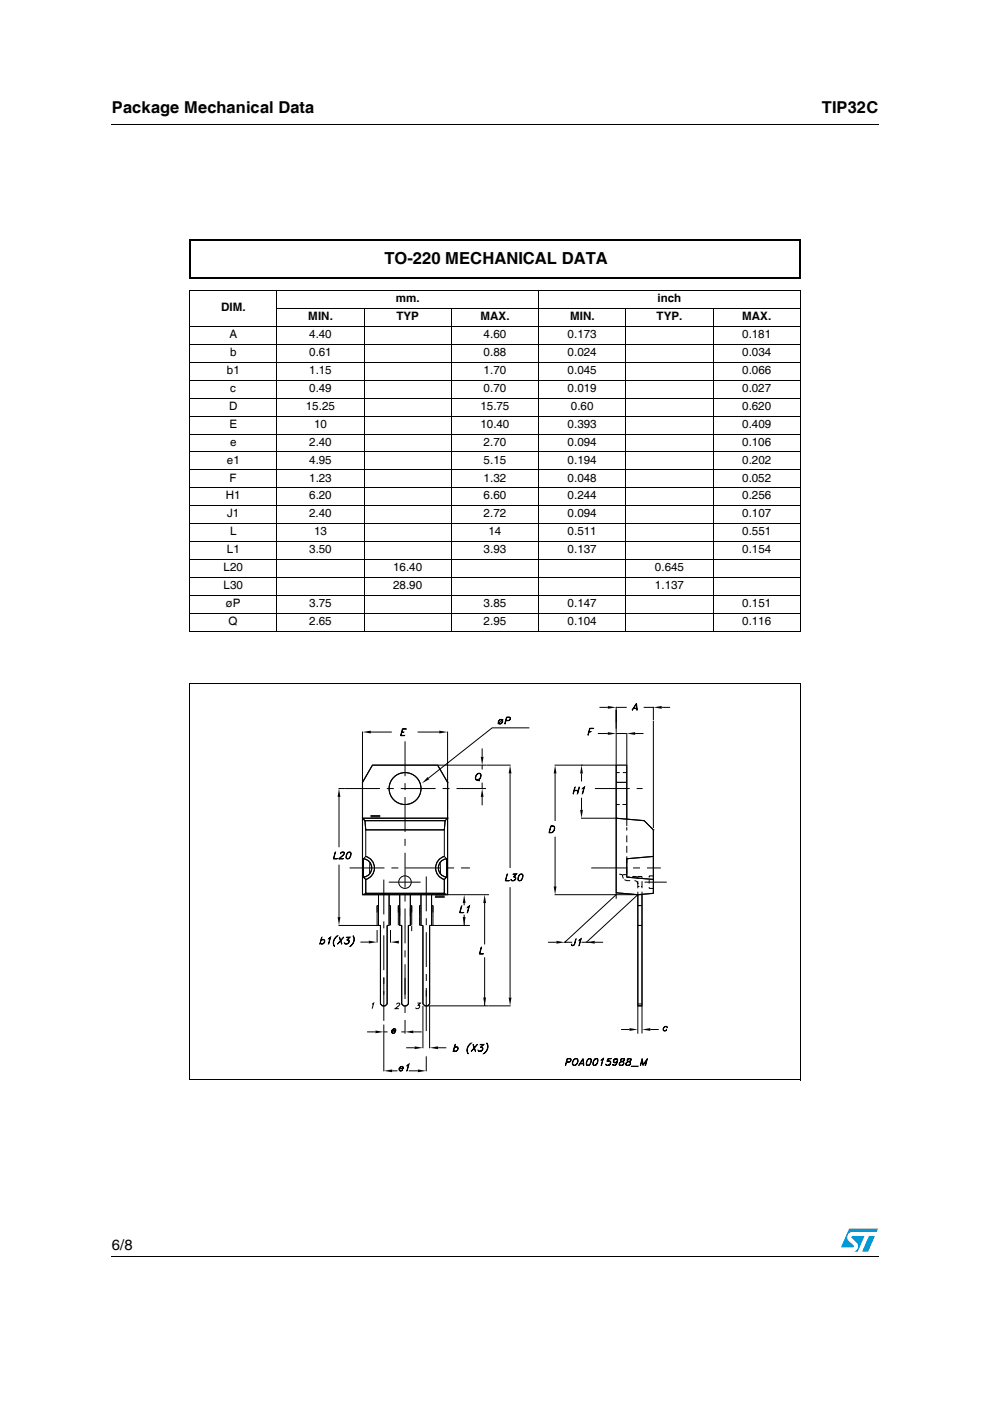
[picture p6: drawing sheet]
<svg xmlns="http://www.w3.org/2000/svg" width="210mm" height="297mm" viewBox="0 0 210 297" stroke-linecap="round" stroke-linejoin="round" font-family="sans-serif">
<g fill="#009ad9">
<path d="M184.2 262.1h1.3l-1.4 3.3h-1.3z"/>
<path d="M180 260.5h6.2l-.3 .7h-5.2a1.11 1.11 0 0 0-1 .7 1.11 1.11 0 0 0 .3 1.2l1 1v.3l-2.7 .1z"/>
<path d="M180.6 262.1h2.7l-1.4 3.3-.7-.1a1.16 1.16 0 0 0 .4-1.8l-1-1.1z"/>
</g>
<path d="M23.6 26.3l.1 .1zM23.6 266.3l.1 .2z" fill="#000"/>
<path d="M23.7 26.3h162.6M23.7 266.4h162.6" fill="none" stroke="#000" stroke-width=".21"/>
<g fill="#fff">
<path d="M30.8 35.2h148.3v209.8h-148.3z"/>
<path d="M40.2 145h129.5v83.9h-129.5z"/>
</g>
<path d="M40.2 145h129.6M40.2 144.9v84.1M169.7 145v84.1M40.1 229h129.6" fill="none" stroke="#000" stroke-width=".21"/>
<g fill="#fff">
<path d="M40.2 55.9l129.6 .1z"/>
<path d="M169.7 55.9l.1 87z"/>
<path d="M40.2 142.9h129.5z"/>
<path d="M40.2 55.9l.1 87z"/>
</g>
<g fill="none" stroke="#000" stroke-width=".21">
<path d="M40.1 61.6h129.7M40.1 69.2h129.7M40.1 73h129.7M40.1 76.8h129.7M40.2 61.7v72M58.6 65.4h111.2M58.7 61.5v72.4M77.2 65.3v68.6M95.7 65.3v68.6M114.2 61.5v72.4M132.7 65.3v68.6M151.2 65.3v68.6"/>
<path d="M169.7 61.7v72M40.1 80.6h129.7M40.1 84.4h129.7M40.1 88.2h129.7M40.1 92h129.7M40.1 95.8h129.7M40.1 99.6h129.7M40.1 103.4h129.7M40.1 107.2h129.7M40.1 111h129.7M40.1 114.8h129.7M40.1 118.6h129.7"/>
<path d="M40.1 122.4h129.7M40.1 126.2h129.7M40.1 130h129.7M40.1 133.8h129.7"/>
</g>
<path d="M40.1 59h129.6M40.2 51h129.6M40.2 50.8v8.2M169.7 51v8.1" fill="none" stroke="#000" stroke-width=".25"/>
<g fill="#fff">
<path d="M43 147.8h123.8v80.8h-123.8z"/>
<path d="M67.8 149.1h74.2v78.2h-74.2z"/>
</g>
<g fill="none" stroke="#000" stroke-width=".21" stroke-dasharray="1.5 .7" stroke-linecap="butt">
<path d="M132.9 173.7v1.5l-.4 .3h.4v.6M132.9 177.1v8.2l.1 .3 .4 .2M80 192v2.2M82.8 192v2.2M84.5 192v2.2M87.3 192v2.2M89 192v2.2M91.8 192v2.2M132.2 186.3l-.3-.8-.9-.2-.4-.4M133.6 186.7h-.8l-.4-.2M134.1 185.8l1.1 .2M135.2 185.8v.5"/>
<path d="M135.2 185.8h.9M135.2 188h.4M135.2 187.4a.71 .71 0 0 0-.7-.7M135.2 186.9v2.8M135.9 188h.2M136.1 185.8v.4M136.1 186.8v2.8"/>
</g>
<g fill="none" stroke="#000" stroke-width=".21">
<path d="M76.9 155.1v34.6M78.6 155.2h4.5M85.2 155.2h.4l-.4 .1M85.3 154.5h.9l-.8 .1-.4 1.3 .8 .1h-.9zM88.5 155.2h4.6M94.9 155.1v18.4M102.2 158.7v1.8M105.8 152.7a.44 .44 0 0 1 .7-.1 .44 .44 0 0 1-.1 .7 .44 .44 0 0 1-.7 .1 .44 .44 0 0 1 .1-.7zM105.9 152.7l.4-.1a.47 .47 0 0 1 .1 .7 .47 .47 0 0 1-.7 0zM106.7 152.5l-1.2 1M107.3 152.7h.7l.1-.5-.7-.1-.4 1.4 .4-1.5h.6l.2 .2v.3l-.2 .2-.7 .1M112.2 154.3h-7.9l-13.4 10.7"/>
<path d="M124.9 155.1h.4l-.4 .1M125 154.4h.9l-.8 .1-.5 1.4zM126.8 155.5h2.1M127.1 150h1.8M130.6 150h2.3M130.6 155.5h2.2M130.6 149.9v40.7M132.9 155.4v18.3M134.2 150.2h.9M134.3 150.2h.7M134.7 155.5h1.7M134.9 149.1l.2 1.5-.2-1.3-.9 1.3z"/>
<path d="M136.5 150h2.1M138.5 149.9v2.8M138.5 152.8v22.8M140.3 150h1.8M71.8 167.2h1.3M71.9 169v10.6M77.4 174l-.5-.5h18v16.2l-.7-.3M77.4 174h17l-.2 1.9M77.4 174l.1 1.9M77.5 175.9v5.7M77.5 175.9h16.7M92.8 162.2l2.1 3.7"/>
<path d="M94.2 175.9v5.7M94.9 165.9h.1M94.9 173.5h.1M101.1 164.2l.6-.3a.84 .84 0 0 1 .2 1 .84 .84 0 0 1-1 .4l-.1-.4zM101.3 164.1l.3-.1a.74 .74 0 0 1 .2 .9 .74 .74 0 0 1-.8 .4l-.1-.4zM101.3 165.2l.4 .4zM102.2 162.2v.9M102.2 165.9v1.2M102.2 169v1.7M108.1 164v20M108.3 162.2h-29.3l-2.1 3.7M116.8 175.1h.5a.81 .81 0 0 1 .3 .9 .81 .81 0 0 1-.7 .6h-.5z"/>
<path d="M116.8 175.2h.5a.75 .75 0 0 1 .2 .8 .75 .75 0 0 1-.6 .5h-.4zM117.6 162.2h13M117.7 164v10.1M117.7 177.4v10.5M121.7 167.6h.9M121.8 167.6h.8M121.9 166.9l-.4 1.4zM122.8 166.9l-.4 1.4zM123.2 173.5h7.4M123.3 162.2h.1M123.3 164v1.7M123.3 169.1v2.6"/>
<path d="M123.5 167.1l.4-.2-.4 1.4 .3-1.3zM130.6 173.5l6 .5 1.9 1.9v13.5l-3.3 .3M130.6 163.8h.8M130.6 170.6h.8M132 170.6h.9M132 163.8h.9M138.5 175.9h.1M68.1 199.4a.44 .44 0 0 1 .7-.1 .44 .44 0 0 1-.1 .7l-.3 .2-.5-.2a.49 .49 0 0 0 .7 0 .49 .49 0 0 0 0-.7zM68.2 198.7l-.4 1.5zM69.7 199l.4-.3-.5 1.5 .4-1.4zM71.1 180.6l-.3 1.4 .7 .1h-.8zM71.3 198.6l.3-.2a1.66 1.66 0 0 0-.6 2.3 1.36 1.36 0 0 1 .3-2.1z"/>
<path d="M71.8 196.2h8.9M71.9 183.3v11.1M71.9 182l.9 .1h-1l1.2-1.2-.2-.2h-.3l-.3 .3a.45 .45 0 0 1 .4-.4 .45 .45 0 0 1 .4 .3l-1.1 1.2M71.9 198.7l.6 1.5zM72.8 198.7l-1.3 1.5zM73.1 200l.1 .1M73.5 182h.5M73.6 199.3a.46 .46 0 0 1 .4 .5 .46 .46 0 0 1-.5 .4l-.4-.1v-.2a.43 .43 0 0 0 .6 .1l.2-.2M73.8 180.8h.5M73.8 199.3l.2 .2v.2l-.4 .4M73.8 180.7h.6a.89 .89 0 0 1-.1 1 .89 .89 0 0 1-.9 .3v-.7zM73.9 180.7l-.4 .6v.7"/>
<path d="M74.2 198.8l-.7-.1h.7l-.6 .6M74.2 198.7l-.7 .6 .4 .1 .1 .2M74.3 180.7v.6l-.4 .7M74.8 198.4a1.47 1.47 0 0 1-.6 2.3 1.67 1.67 0 0 0 .6-2.3zM76.4 199.7h1.8M76.9 189.7h26.8M77.1 182.1v3.9M77.1 186l.4 .5M77.1 182.1a1.95 1.95 0 0 1 1.7 1.9 1.95 1.95 0 0 1-1.7 2M77.5 181.6a2.54 2.54 0 0 1 1.9 2.4 2.54 2.54 0 0 1-1.9 2.5M77.5 186.5v2.9M77.5 189.4h16.7"/>
<path d="M77.5 189.4l-.6 .3M77.5 181.6l-.4 .5M78.4 182.8l-.1 2.5M80 197.2v2.6M80.2 192h-.2v4.2M80.7 196.2v16.6l.4 .5h.6l.4-.4v-16.7M80.7 196.2h-.4v-6.5l-.1 6.5M82.5 192h.3v4.2M82.5 189.7v6.5h-.4h.4zM82.8 197.2v2.6M84.7 192h-.2v4.2M84.8 189.7v6.5h.4h-.4z"/>
<path d="M85.2 196.2v16.6l.4 .5h.6l.4-.4v-16.7M87 192h.3v4.2M87 189.7v6.5h-.4h.4zM87.3 196.3v1.1M89 196.2h.1M89.3 192h-.3v4.2M89.3 189.7v6.5h.4h-.4zM89.7 196.2v16.6l.4 .5h18.2M91.1 196.2h.4v-6.5v6.5M91.1 196.2v16.7l-.4 .4M91.1 196.2h8.5M91.5 192h.3v4.2"/>
<path d="M93.3 182.8l.1 2.5M94.2 186.5v2.9M94.2 181.6l.5 .5M94.2 181.6a2.54 2.54 0 0 0-1.8 2.4 2.54 2.54 0 0 0 1.8 2.5M94.7 182.1a1.95 1.95 0 0 0-1.8 1.9 1.95 1.95 0 0 0 1.8 2M94.7 182.1v3.9M94.7 186l-.5 .5M97.8 192.1l-.3 1.4h.8h-.9zM98.4 191.5v.4M98.4 193.9v2.3M99.1 192.3l.4-.2-.4 1.4 .3-1.3zM102.8 191.2v9"/>
<path d="M107.5 185.3l-.3 1.4 .8 .1h-.9zM108.1 188.1v23.4M108.4 186.6l.2 .1M108.9 185.9a.46 .46 0 0 1 .5 .5 .46 .46 0 0 1-.6 .4l-.4-.1v-.2a.43 .43 0 0 0 .7 .1l.2-.2M109.1 185.9l.2 .2v.2l-.4 .4M109.5 185.4l-.7-.1h.8l-.7 .6M109.5 185.3l-.7 .6 .4 .1 .1 .2M109.9 186.6h.6M110.2 185.4h.6M110.2 185.4h.6a.89 .89 0 0 1 0 .9 .89 .89 0 0 1-.9 .4l-.1-.6zM110.3 185.4l-.4 .7 .1 .6M110.7 185.4l.1 .5-.4 .8"/>
<path d="M116.2 199.8h1.8M117.6 189.7h18.3M119.7 199.8h.1M119.7 199.7h.1M122.1 199l-.2 1.2-.3 .2-.3 .1-.2-.3 .3 .2h.3zM122.8 199.3l.4-.3-.5 1.5 .4-1.3zM123.3 199.8h1.8M124.3 199.7h.1M126.1 199.8h1.8M130.6 189.7l-10.9 10.1h1.6M130.6 189.3l4.6 .4M132 185.6v.1"/>
<path d="M132 185.4h.9M135.2 189.7l-10.9 10.1M135.2 189.7v29.5M136.1 189.7v29.4M136.1 196.2h-.9M136.1 192h-.9M137.6 188.1v.3h.9M137.6 186.6v.7M138.5 181.6l-5.6 .5v3.9l5.6 .5M138.5 185.7h-.9v.3M77.8 218.8h1.8M78.9 212.9l.3-.2-.3 1.2"/>
<path d="M81.4 207.3v3.6M81.4 217.2v9.9M81.4 218.8h.8M83.1 218.5v.4l.2 .1 .5-.2a.38 .38 0 0 1-.6 .3 .38 .38 0 0 1-.1-.6l.4-.4 .4 .2v.3h-.8M83.3 218.3l.4-.1 .2 .2-.1 .1h-.7zM84.1 213a.36 .36 0 0 1 .3-.3 .36 .36 0 0 1 .4 .2l-1 1h.8M85.1 218.8h.8M85.9 207.3v3.6M87.6 218.8h1.8M88.5 212.7h.6l-.4 .4h.1a.43 .43 0 0 1 0 .7 .43 .43 0 0 1-.7-.2M89.7 213.3v9M90.4 210v8.6"/>
<path d="M91.1 213.3v9M102 200.8l-.3 1.4 .8 .1h-.9zM102.8 203v10.3M131.7 218.3h1.8M135.2 213.3h.9M135.2 212.9h.9M137.9 218.3h1.8M140.8 217.8l.5-.2 .2 .2-.1 .1a.44 .44 0 0 0-.6 0 .44 .44 0 0 0 0 .6l.5-.2a.38 .38 0 0 1-.5 .3 .38 .38 0 0 1-.2-.6zM83.1 227h1.2M84.7 226.5v.4l.2 .1 .4-.2a.38 .38 0 0 1-.5 .3 .38 .38 0 0 1-.2-.6l.5-.4 .4 .1v.4h-.8M84.8 226.3l.5-.1 .1 .2v.1h-.7zM86.1 222.1h1.8"/>
<path d="M86.3 225.9l.4-.3-.5 1.5 .4-1.4zM86.7 227h1.9M90.4 224v3.1M92.9 222.1h1.7M96.4 222.1a.44 .44 0 0 1 .6-.1 .44 .44 0 0 1 0 .7l-.4 .2-.4-.2a.49 .49 0 0 0 .7 0 .49 .49 0 0 0 0-.7zM96.5 221.4l-.4 1.5zM99.7 221.3l.2-.1a1.66 1.66 0 0 0-.6 2.2 1.36 1.36 0 0 1 .4-2.1zM100.3 221.4l.6 1.5zM101.2 221.4l-1.3 1.5zM101.4 222.7l.2 .1M101.9 222a.36 .36 0 0 1 .4 .1 .36 .36 0 0 1 .1 .4l-.6 .4-.4-.1v-.2a.43 .43 0 0 0 .7 .2l.2-.2M102.1 222.1l.2 .1v.3l-.4 .3"/>
<path d="M102.5 221.5l-.7-.1h.8l-.7 .7M102.5 221.4l-.6 .7h.4v.3M103.2 221.2a1.47 1.47 0 0 1-.6 2.2 1.67 1.67 0 0 0 .6-2.2zM120.1 225.1h.8l.1-.5-.7-.1-.4 1.4 .4-1.5h.6l.2 .2-.3 .5-.7 .1M121.7 224.6l.6-.2a.84 .84 0 0 1 .1 1 .84 .84 0 0 1-.9 .4l-.2-.5zM121.8 224.6l.4-.1a.74 .74 0 0 1 .2 .9 .74 .74 0 0 1-.9 .4v-.8zM122.9 225.6h.9M123 225.5h.7M123.6 224.4l.2 1.5-.2-1.3-.9 1.3zM124.4 225.8h.6M124.7 224.6h.6M124.7 224.5h.6a.89 .89 0 0 1 0 1 .89 .89 0 0 1-.9 .3l-.1-.5z"/>
<path d="M124.8 224.5l-.4 .8 .1 .5M125.2 224.5l.1 .6-.4 .7M125.8 225.8h.6M126.1 224.6h.6M126.1 224.5h.6a.89 .89 0 0 1 0 1 .89 .89 0 0 1-.9 .3l-.1-.5zM126.2 224.5l-.4 .8 .1 .5M126.6 224.5l.1 .6-.4 .7M127.5 224.7l.4-.3-.4 1.5 .3-1.3zM128.5 225.7l.2 .1M129.2 225a.44 .44 0 0 1 .1 .7l-.3 .1M129.5 225.3l-.3-.3-.5 .1 .2-.7h.7l-.6 .1-.2 .5a.48 .48 0 0 1 .7 .2 .48 .48 0 0 1-.3 .6l-.5 .1-.2-.1v-.2a.43 .43 0 0 0 .7 .2l.2-.2M130 225.8h.5"/>
<path d="M130.1 225l.3 .3 .5-.3M130.1 224.8l.5-.3 .2 .1 .1 .2M130.5 224.5l-.4 .4 .2 .4M130.7 224.5a.92 .92 0 0 1-.3 1.3M130.8 225.1l-.4 .2a.44 .44 0 0 1-.3-.4 .44 .44 0 0 1 .5-.4 .44 .44 0 0 1 .4 .4 .76 .76 0 0 1-.3 .8 .76 .76 0 0 1-.8 .1v-.1l.1 .1M130.9 224.9l-.4 .4M131.3 225.7l.2 .1M131.7 224.6h.7M131.7 224.5l-.1 .4 .6 .4a.41 .41 0 0 1-.4 .5h-.4v-.4l.8-.4 .2-.4-.2-.2zM131.8 224.5l-.1 .4 .5 .2a.52 .52 0 0 1-.2 .8 .52 .52 0 0 1-.7-.3l.3-.5 .6-.2 .1-.4M132.2 225.7l-.3 .1M132.7 225.7l.2 .1"/>
<path d="M133.1 224.6h.7M133.1 224.5l-.1 .4 .6 .4a.41 .41 0 0 1-.4 .5h-.4v-.4l.8-.4 .2-.4-.2-.2zM133.2 224.5l-.1 .4 .5 .2a.52 .52 0 0 1-.2 .8 .52 .52 0 0 1-.7-.3l.3-.5 .6-.2 .1-.4M133.6 225.7l-.3 .1M133.9 226h1.4zM136.1 224.4l.3 1.3 .9-1.3-.4 1.5 .2-1.1-.8 1.1-.2-1.1-.3 1.1z"/>
<circle cx="85.9" cy="167.2" r="3.4"/>
<circle cx="85.9" cy="187" r="1.33"/>
</g>
<path d="M85.9 157.2v62M73.2 167.2h29.8M126.1 167.2h10.2M74.1 184h25.5M81.4 186.5v29.9M82.4 187h6.8M90.4 185.8v25.5M125.4 184h14.7M136.7 187h4.7" fill="none" stroke="#000" stroke-width=".21" stroke-dasharray="7.4 1.5 1.5 1.5" stroke-linecap="butt"/>
<path d="M94.9 173.5l-.5 .5M130.6 162.2h2.3M130.6 165.9h2.3" fill="none" stroke="#ff0" stroke-width=".21"/>
<g fill="#000">
<path d="M76.9 155.2l1.7-.3v.6zM93.1 154.9l1.8 .3-1.8 .3zM128.9 149.7l1.7 .3-1.7 .3zM128.9 155.2l1.7 .3-1.7 .3zM132.9 155.5l1.8-.3v.6zM138.5 150l1.8-.3v.6zM71.9 167.2l.3 1.8h-.6zM90.7 164.7l.3 .5-1.5 .9zM102.2 167.2l.3 1.8h-.6zM101.9 160.5h.6l-.3 1.7zM108.1 162.2l.3 1.8h-.5zM117.7 162.2l.3 1.8h-.6z"/>
<path d="M123 171.7h.6l-.3 1.8zM123.3 162.2l.3 1.8h-.6zM71.6 194.4h.6l-.3 1.8zM78.2 199.4l1.8 .3-1.8 .3zM82.8 199.7l1.8-.3v.6zM98.4 189.7l.3 1.8h-.6zM98.1 194.4h.6l-.3 1.8zM102.8 189.7l.3 1.8h-.6zM117.4 187.9h.6l-.3 1.8zM118 199.5l1.7 .3-1.7 .3zM124.3 199.8l1.8-.3v.6zM79.6 218.5l1.8 .3-1.8 .3z"/>
<path d="M85.9 218.8l1.7-.3v.6zM102.5 211.5h.6l-.3 1.8zM107.9 211.5h.5l-.3 1.8zM133.5 218l1.7 .3-1.7 .3zM136.1 218.3l1.8-.3v.6zM81.4 227l1.7-.3v.6zM87.9 221.9l1.8 .2-1.8 .3zM88.6 226.7l1.8 .3-1.8 .3zM91.1 222.1l1.8-.2v.5z"/>
</g>
<g fill="none" stroke="#000" stroke-width=".24">
<path d="M77.4 174l.1 1.9h16.7l.2-1.9M78.5 173.2h2.1M78.5 172.9h2.1M79 162.2l-2.1 3.7v7.6h18v16.2h-18v-16.2l.5 .5h17l.5-.5v-7.6l-2.1-3.7zM130.6 173.5l6 .5 1.9 1.9v13.5l-3.3 .3-4.6-.4v-27.1h2.3v11.5M130.6 165.9h2.3M77.1 186a1.95 1.95 0 0 0 1.7-2 1.95 1.95 0 0 0-1.7-1.9v3.9l.4 .5M77.5 181.6a2.54 2.54 0 0 1 1.9 2.4 2.54 2.54 0 0 1-1.9 2.5M77.5 186.5v2.9h16.7v-2.9M80.7 196.2v16.6l.4 .5h.6l.4-.4v-16.7M85.2 196.2v16.6l.4 .5h.6l.4-.4v-16.7M89.7 196.2v16.6l.4 .5h.6l.4-.4v-16.7"/>
<path d="M92.2 190h2.1M92.2 190.2h2.1M94.2 181.6a2.54 2.54 0 0 0-1.8 2.4 2.54 2.54 0 0 0 1.8 2.5M94.7 186a1.95 1.95 0 0 1-1.7-2 1.95 1.95 0 0 1 1.7-1.9v3.9l-.5 .5M136.1 189.6v23.7h-.9v-23.6M138.5 181.6l-5.6 .5v3.9l5.6 .5"/>
<circle cx="85.9" cy="167.2" r="3.4"/>
</g>
<g font-size="3.5">
<text x="23.7" y="23.9">Package Mechanical Data</text>
<text x="174.3" y="23.9">TIP32C</text>
<text x="81.5" y="55.9">TO-220 MECHANICAL DATA</text>
</g>
<text font-size="3.1" x="23.7" y="265.1">6/8</text>
<g font-size="2.5">
<text x="46.9" y="66">DIM.</text>
<text x="83.9" y="64.1">mm.</text>
<text x="139.4" y="64.1">inch</text>
<text x="48.6" y="71.7">A</text>
<text x="65.4" y="67.9">MIN.</text>
<text x="65.5" y="71.7">4.40</text>
<text x="84" y="67.9">TYP</text>
<text x="101.9" y="67.9">MAX.</text>
<text x="102.5" y="71.7">4.60</text>
<text x="120.4" y="71.7">0.173</text>
<text x="120.9" y="67.9">MIN.</text>
<text x="139.2" y="67.9">TYP.</text>
<text x="157.3" y="67.9">MAX.</text>
<text x="157.4" y="71.7">0.181</text>
<text x="48.8" y="75.5">b</text>
<text x="65.5" y="75.5">0.61</text>
<text x="102.5" y="75.5">0.88</text>
<text x="120.4" y="75.5">0.024</text>
<text x="157.4" y="75.5">0.034</text>
<text x="48.1" y="79.3">b1</text>
<text x="48.8" y="83.1">c</text>
<text x="65.5" y="79.3">1.15</text>
<text x="65.5" y="83.1">0.49</text>
<text x="102.5" y="83.1">0.70</text>
<text x="102.5" y="79.3">1.70</text>
<text x="120.4" y="83.1">0.019</text>
<text x="120.4" y="79.3">0.045</text>
<text x="157.4" y="83.1">0.027</text>
<text x="157.4" y="79.3">0.066</text>
<text x="48.6" y="86.9">D</text>
<text x="64.9" y="86.9">15.25</text>
<text x="101.9" y="86.9">15.75</text>
<text x="121" y="86.9">0.60</text>
<text x="157.4" y="86.9">0.620</text>
<text x="48.6" y="90.7">E</text>
<text x="48.8" y="94.5">e</text>
<text x="65.5" y="94.5">2.40</text>
<text x="66.6" y="90.7">10</text>
<text x="101.9" y="90.7">10.40</text>
<text x="102.5" y="94.5">2.70</text>
<text x="120.4" y="94.5">0.094</text>
<text x="120.4" y="90.7">0.393</text>
<text x="157.4" y="94.5">0.106</text>
<text x="157.4" y="90.7">0.409</text>
<text x="48.1" y="98.3">e1</text>
<text x="65.5" y="98.3">4.95</text>
<text x="102.5" y="98.3">5.15</text>
<text x="120.4" y="98.3">0.194</text>
<text x="157.4" y="98.3">0.202</text>
<text x="47.9" y="105.9">H1</text>
<text x="48.7" y="102.1">F</text>
<text x="65.5" y="102.1">1.23</text>
<text x="65.5" y="105.9">6.20</text>
<text x="102.5" y="102.1">1.32</text>
<text x="102.5" y="105.9">6.60</text>
<text x="120.4" y="102.1">0.048</text>
<text x="120.4" y="105.9">0.244</text>
<text x="157.4" y="102.1">0.052</text>
<text x="157.4" y="105.9">0.256</text>
<text x="48.1" y="109.7">J1</text>
<text x="48.8" y="113.5">L</text>
<text x="65.5" y="109.7">2.40</text>
<text x="66.6" y="113.5">13</text>
<text x="102.5" y="109.7">2.72</text>
<text x="103.6" y="113.5">14</text>
<text x="120.4" y="109.7">0.094</text>
<text x="120.4" y="113.5">0.511</text>
<text x="157.4" y="109.7">0.107</text>
<text x="157.4" y="113.5">0.551</text>
<text x="48.1" y="117.3">L1</text>
<text x="65.5" y="117.3">3.50</text>
<text x="102.5" y="117.3">3.93</text>
<text x="120.4" y="117.3">0.137</text>
<text x="157.4" y="117.3">0.154</text>
<text x="47.4" y="121.1">L20</text>
<text x="47.4" y="124.9">L30</text>
<text x="83.4" y="121.1">16.40</text>
<text x="83.4" y="124.9">28.90</text>
<text x="138.9" y="121.1">0.645</text>
<text x="138.9" y="124.9">1.137</text>
<text x="47.9" y="128.7">øP</text>
<text x="65.5" y="128.7">3.75</text>
<text x="102.5" y="128.7">3.85</text>
<text x="120.4" y="128.7">0.147</text>
<text x="157.4" y="128.7">0.151</text>
<text x="48.5" y="132.5">Q</text>
<text x="65.5" y="132.5">2.65</text>
<text x="102.5" y="132.5">2.95</text>
<text x="120.4" y="132.5">0.104</text>
<text x="157.4" y="132.5">0.116</text>
</g>
</svg>
